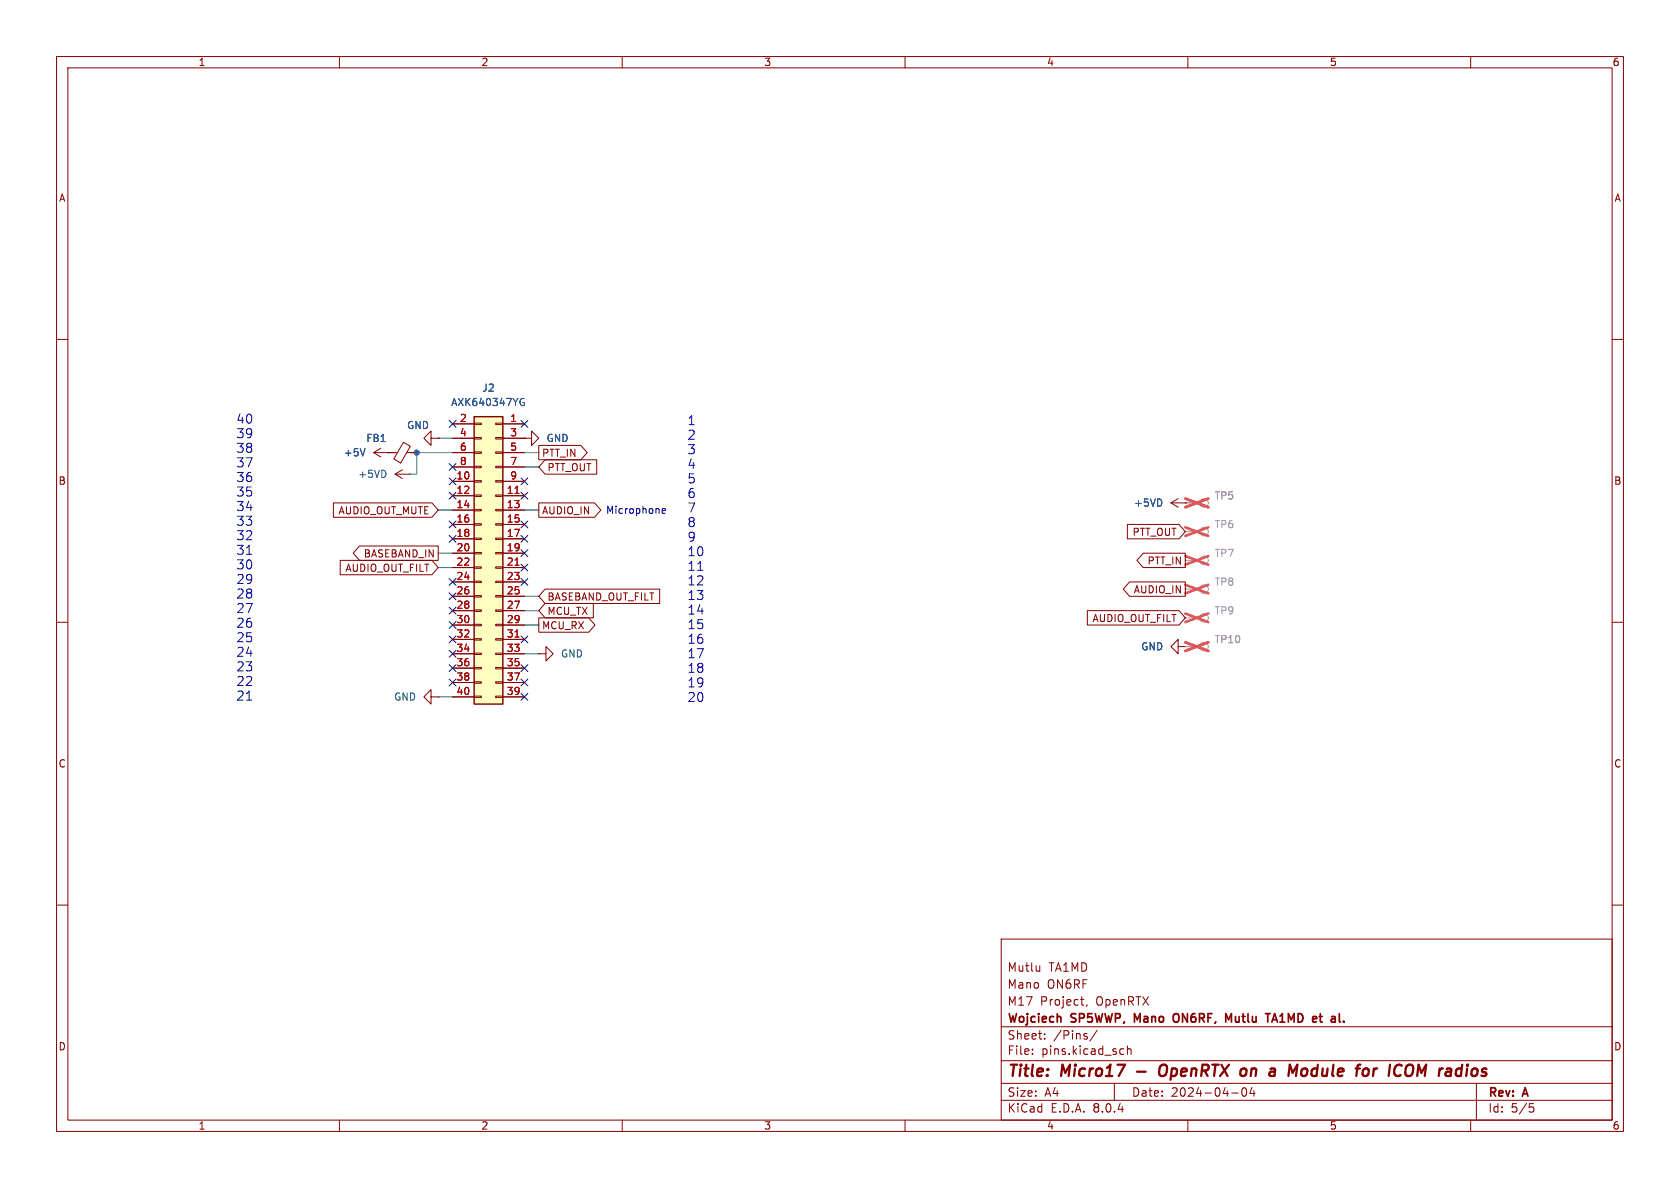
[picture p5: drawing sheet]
<svg xmlns="http://www.w3.org/2000/svg" width="297mm" height="210mm" viewBox="0 0 297 210" stroke-linecap="round" stroke-linejoin="round" font-family="sans-serif">
<g fill="none" stroke="#840000" stroke-width=".18">
<path d="M10 10h277v190h-277zM12 12h273v186h-273zM60 10v2M110 10v2M160 10v2M210 10v2M260 10v2M10 60h2M285 60h2M10 110h2M285 110h2M10 160h2"/>
<path d="M285 160h2M177 166h108v32h-108zM183.8 170.7v1M183.8 171.6l-.2 .1M191 176.7h.6M191.5 177.7h.1M192.2 177.6l-.2 .3M60 198v2M110 198v2M160 198v2M177 194.5h108M177 191.5h108"/>
<path d="M177 187.5h108M177 181.5h108M182.5 186.3v.1M182.5 185.5v.1M184.7 183.6v.1M184.7 182.8v.1M192.2 183.3v.3M194 182.1l-1.3 2M197 191.5v3M198.2 185.4l.5 .1M198.7 186.3l-.5 .1M199.3 185.5l.2-.1 .4 .1 .1 .9"/>
<path d="M199.3 184.9v1.5M210 198v2M217.7 193.2h1.2M219.7 192.4a.81 .81 0 0 0 .3 1.4l.2-.1 .2-.5-.2-.8M221.3 192.2l-.3 1.1h.9M221.7 192.8v1M260 198v2M261 191.5v6.5M270.4 195.1h.7M270.5 195.7h.4l.3 .3-.2 .5-.5 .1"/>
</g>
<path d="M201 189.4h1.5M205.9 188.2a.77 .77 0 0 0-.9 .7l-.1 .6 .1 .4 .1 .2a.71 .71 0 0 0 1-.2M227.8 190.2l.2-2 .5 1.4 .9-1.4-.3 2M230.3 189a.5 .5 0 0 1 .8 .3v.5a.6 .6 0 0 1-.9 .3M242.9 188.9l-.2 1.3M243.5 188.9l-.4 .1-.3 .3M249.5 188.2l.1 .1a1.41 1.41 0 0 1-.2 1.8" fill="none" stroke="#840000" stroke-width=".4"/>
<path d="M208.2 179.3a.5 .5 0 0 0-.5-.1 .5 .5 0 0 0-.3 .5v.5a.5 .5 0 0 0 .3 .4 .5 .5 0 0 0 .5 0M216.7 179.2l.5 1.1 .5-1.1v1.5M201.1 180.3l-.5-1.1v1.5M224.8 180.7l.5-1.5 .5 1.5M225 180.3h.7" fill="none" stroke="#840000" stroke-width=".3"/>
<path d="M83.8 73.7h5.1v50.8h-5.1z" fill="#ffffc2"/>
<g fill="none" stroke="#840000" stroke-width=".18">
<path d="M67.3 79.2l-1.3 .8M71.3 78.2l1.2 .7-1.7 2.9-1.2-.7zM76.2 77.5v-1.3l-1.3 1.3 1.3 1.2v-1.2h1.3M77.5 77.5h.1M80 74.9h3.8M80 77.5h3.8M83.8 79.9h1.3v.2h-1.3zM83.8 77.3h1.3v.3h-1.3zM83.8 74.8h1.3v.3h-1.3zM87.6 79.9h1.3v.2h-1.3zM87.6 77.3h1.3v.3h-1.3zM87.6 74.8h1.3v.3h-1.3z"/>
<path d="M88.9 74.9h3.8M88.9 77.5h3.8M92.7 77.5h1.3v-1.3l1.2 1.3-1.2 1.2v-1.2M92.7 77.5h.1M95.2 78.7h7.5l1.1 1.3-1.1 1.3h-7.5zM58.9 88.9h17.5l1.1 1.3-1.1 1.2h-17.5zM60.1 99.1h16.3l1.1 1.2-1.1 1.3h-16.3zM63.6 96.5h13.9v2.6h-13.9l-1.2-1.3zM66 80h4.2M66 80l1.3 .8M68.6 80h.1M69.8 83.8l1.3 .8"/>
<path d="M69.8 83.8h2.6M71.1 83.1l-1.3 .7M71.9 80h1.8M72.4 83.8h.1M80 85.1h3.8M80 87.6h3.8M80 90.2h3.8M80 92.7h3.8M80 95.3h3.8M80 97.8h3.8M80 80h3.8M80 82.6h3.8"/>
<path d="M83.8 97.7h1.3v.2h-1.3zM83.8 95.1h1.3v.3h-1.3zM83.8 92.6h1.3v.2h-1.3zM83.8 90h1.3v.3h-1.3zM83.8 87.5h1.3v.3h-1.3zM83.8 85h1.3v.2h-1.3zM83.8 82.4h1.3v.3h-1.3zM87.6 97.7h1.3v.2h-1.3zM87.6 95.1h1.3v.3h-1.3zM87.6 92.6h1.3v.2h-1.3zM87.6 90h1.3v.3h-1.3zM87.6 87.5h1.3v.3h-1.3z"/>
<path d="M87.6 85h1.3v.2h-1.3zM87.6 82.4h1.3v.3h-1.3zM88.9 85.1h3.8M88.9 87.6h3.8M88.9 90.2h3.8M88.9 92.7h3.8M88.9 95.3h3.8M88.9 97.8h3.8M88.9 80h3.8M88.9 82.6h3.8M95.2 88.9h9.9l1.1 1.3-1.1 1.2h-9.9zM96.4 81.3h9.1v2.5h-9.1l-1.2-1.2z"/>
<path d="M199.3 92.7h9.1l1.1 1.3-1.1 1.3h-9.1zM202.1 97.8h7.4v2.5h-7.4l-1.1-1.2zM207 88.9l1.3 .8M207 88.9h2.5M208.3 88.1l-1.3 .8M209.5 88.9h.1M80 100.3h3.8M80 102.9h3.8M80 105.4h3.8M80 108h3.8M80 110.5h3.8M80 113h3.8"/>
<path d="M80 115.6h3.8M80 118.1h3.8M83.8 118h1.3v.2h-1.3zM83.8 115.4h1.3v.3h-1.3zM83.8 112.9h1.3v.3h-1.3zM83.8 110.4h1.3v.2h-1.3zM83.8 107.8h1.3v.3h-1.3zM83.8 105.3h1.3v.2h-1.3zM83.8 102.7h1.3v.3h-1.3zM83.8 100.2h1.3v.3h-1.3zM87.6 118h1.3v.2h-1.3zM87.6 115.4h1.3v.3h-1.3z"/>
<path d="M87.6 112.9h1.3v.3h-1.3zM87.6 110.4h1.3v.2h-1.3zM87.6 107.8h1.3v.3h-1.3zM87.6 105.3h1.3v.2h-1.3zM87.6 102.7h1.3v.3h-1.3zM87.6 100.2h1.3v.3h-1.3zM88.9 100.3h3.8M88.9 102.9h3.8M88.9 105.4h3.8M88.9 108h3.8M88.9 110.5h3.8M88.9 113h3.8"/>
<path d="M88.9 115.6h3.8M88.9 118.1h3.8M95.2 115.6h1.3v-1.3l1.3 1.3-1.3 1.2v-1.2M95.2 115.6h.1M95.2 109.2h8.9l1.1 1.3-1.1 1.3h-8.9zM96.4 104.1h20.2v2.6h-20.2l-1.2-1.3zM96.4 106.7h8.5v2.5h-8.5l-1.2-1.2zM192.2 107.9h16.2l1.1 1.3-1.1 1.3h-16.2zM199.7 102.9h9.8v2.5h-9.8l-1.1-1.3zM208.3 114.3v-1.3l-1.3 1.3 1.3 1.3v-1.3h1.2M209.5 114.3h.1M76.2 123.2v-1.3l-1.3 1.3 1.3 1.3v-1.3h1.3"/>
<path d="M77.5 123.2h.1M80 120.7h3.8M80 123.2h3.8M83.8 123.1h1.3v.2h-1.3zM83.8 120.5h1.3v.3h-1.3zM87.6 123.1h1.3v.2h-1.3zM87.6 120.5h1.3v.3h-1.3zM88.9 120.7h3.8M88.9 123.2h3.8"/>
</g>
<path d="M83.8 73.7h5.1v50.8h-5.1z" fill="none" stroke="#840000" stroke-width=".25"/>
<path d="M91 87.2h.8M91 99.9h.8M91 112.6h.8" fill="none" stroke="#a90000" stroke-width=".18"/>
<path d="M64.5 79.3l-.4 1.3M92.5 71.2h.2l-.1 .4-.3 .1-.3-.2M92.6 70.5l-.3-.1-.3 .2" fill="none" stroke="#006464" stroke-width=".18"/>
<g fill="none" stroke="#a1a1a1" stroke-width=".18">
<path d="M209.5 88.9h2.6M209.5 94h2.6M209.5 99.1h2.6M209.5 109.2h2.6M209.5 114.3h2.6M209.5 104.1h2.6"/>
<circle cx="212.9" cy="94" r=".76"/>
<circle cx="212.9" cy="99.1" r=".76"/>
<circle cx="212.9" cy="88.9" r=".76"/>
<circle cx="212.9" cy="109.2" r=".76"/>
<circle cx="212.9" cy="114.3" r=".76"/>
<circle cx="212.9" cy="104.1" r=".76"/>
</g>
<path d="M209.5 88.1l4.1 1.6M209.5 93.2l4.1 1.5M209.5 98.3l4.1 1.5M213.6 88.1l-4.1 1.6M213.6 93.2l-4.1 1.5M213.6 98.3l-4.1 1.5M209.5 108.5l4.1 1.5M209.5 113.5l4.1 1.6M209.5 103.4l4.1 1.5M213.6 108.5l-4.1 1.5M213.6 113.5l-4.1 1.6M213.6 103.4l-4.1 1.5" fill="none" stroke="#e65255" stroke-width=".46"/>
<path d="M43.6 98h.9M117.1 90.3l.6-.1-.1-.2-.4-.1-.1 .2v.6h.5M123.3 100.8h1M43.6 123.8h.9" fill="none" stroke="#0000c2" stroke-width=".18"/>
<g fill="none" stroke="#009600" stroke-width=".18">
<path d="M77.5 77.5h2.5M77.5 97.8h2.5M77.5 90.2h2.5M80 80h-6.3v3.8h-1.3M92.7 80h2.5M92.7 90.2h2.5M92.7 82.6h2.5M77.5 100.3h2.5M92.7 110.5h2.5M92.7 108h2.5M92.7 115.6h2.5M92.7 105.4h2.5"/>
<path d="M77.5 123.2h2.5"/>
</g>
<g fill="none" stroke="#000084" stroke-width=".18">
<path d="M79.4 74.3l1.2 1.2M80.6 74.3l-1.2 1.2M92.1 74.3l1.2 1.2M93.3 74.3l-1.2 1.2M79.4 87l1.2 1.2M79.4 84.5l1.2 1.2M79.4 81.9l1.2 1.3M79.4 94.6l1.2 1.3M79.4 92.1l1.2 1.2M80.6 87l-1.2 1.2M80.6 84.5l-1.2 1.2M80.6 81.9l-1.2 1.3"/>
<path d="M80.6 94.6l-1.2 1.3M80.6 92.1l-1.2 1.2M92.1 97.2l1.2 1.2M92.1 92.1l1.2 1.2M92.1 84.5l1.2 1.2M92.1 99.7l1.2 1.2M92.1 87l1.2 1.2M92.1 94.6l1.2 1.3M93.3 97.2l-1.2 1.2M93.3 99.7l-1.2 1.2M93.3 94.6l-1.2 1.3M93.3 92.1l-1.2 1.2"/>
<path d="M93.3 84.5l-1.2 1.2M93.3 87l-1.2 1.2M79.4 109.9l1.2 1.2M79.4 115l1.2 1.2M79.4 117.5l1.2 1.2M79.4 104.8l1.2 1.2M79.4 112.4l1.2 1.2M79.4 107.3l1.2 1.3M79.4 102.3l1.2 1.2M80.6 109.9l-1.2 1.2M80.6 115l-1.2 1.2M80.6 117.5l-1.2 1.2"/>
<path d="M80.6 112.4l-1.2 1.2M80.6 107.3l-1.2 1.3M80.6 102.3l-1.2 1.2M80.6 104.8l-1.2 1.2M92.1 112.4l1.2 1.2M92.1 117.5l1.2 1.2M92.1 102.3l1.2 1.2M93.3 112.4l-1.2 1.2M93.3 102.3l-1.2 1.2M93.3 117.5l-1.2 1.2M79.4 120l1.2 1.3M80.6 120l-1.2 1.3"/>
<path d="M92.1 122.6l1.2 1.2M92.1 120l1.2 1.3M93.3 122.6l-1.2 1.2M93.3 120l-1.2 1.3"/>
</g>
<circle cx="73.7" cy="80" r=".46" fill="#009600" stroke="#009600" stroke-width=".18"/>
<g font-size="2.8" fill="#840000">
<text x="178" y="190.9">Title:</text>
<text x="187.7" y="190.9">Micro17</text>
<text x="206.6" y="190.9">OpenRTX</text>
<text x="221.8" y="190.9">on</text>
<text x="227.7" y="190.9">a</text>
<text x="231.8" y="190.9">Module</text>
<text x="244.6" y="190.9">for</text>
<text x="251.2" y="190.9">ICOM</text>
<text x="260.8" y="190.9">radios</text>
</g>
<g font-size="2.2" fill="#0000c2">
<text x="41.7" y="75">40</text>
<text x="41.7" y="77.6">39</text>
<text x="121.4" y="75.3">1</text>
<text x="121.4" y="77.8">2</text>
<text x="41.7" y="80.2">38</text>
<text x="41.7" y="82.7">37</text>
<text x="121.4" y="80.4">3</text>
<text x="121.4" y="83">4</text>
<text x="41.7" y="85.3">36</text>
<text x="41.7" y="87.9">35</text>
<text x="121.4" y="85.6">5</text>
<text x="121.4" y="88.1">6</text>
<text x="41.7" y="90.5">34</text>
<text x="41.7" y="93">33</text>
<text x="41.7" y="95.6">32</text>
<text x="121.4" y="90.7">7</text>
<text x="121.4" y="93.3">8</text>
<text x="121.4" y="95.9">9</text>
<text x="41.7" y="98.2">31</text>
<text x="41.7" y="100.8">30</text>
<text x="121.4" y="98.5">10</text>
<text x="121.4" y="101">11</text>
<text x="41.7" y="103.3">29</text>
<text x="41.7" y="105.9">28</text>
<text x="121.4" y="103.6">12</text>
<text x="121.4" y="106.2">13</text>
<text x="41.7" y="108.5">27</text>
<text x="41.7" y="111.1">26</text>
<text x="41.7" y="113.7">25</text>
<text x="121.4" y="108.8">14</text>
<text x="121.4" y="111.3">15</text>
<text x="121.4" y="113.9">16</text>
<text x="41.7" y="116.2">24</text>
<text x="41.7" y="118.8">23</text>
<text x="121.4" y="116.5">17</text>
<text x="121.4" y="119.1">18</text>
<text x="41.7" y="121.4">22</text>
<text x="41.7" y="124">21</text>
<text x="121.4" y="121.6">19</text>
<text x="121.4" y="124.2">20</text>
</g>
<g font-size="2.1" fill="#840000">
<text x="178" y="172">Mutlu</text>
<text x="185.4" y="172">TA1MD</text>
<text x="178" y="178">M17</text>
<text x="178" y="175">Mano</text>
<text x="183.9" y="178">Project,</text>
<text x="185.1" y="175">ON6RF</text>
<text x="193.8" y="178">OpenRTX</text>
<text x="178" y="184">Sheet:</text>
<text x="178" y="181.2">Wojciech</text>
<text x="186.2" y="184">/Pins/</text>
<text x="189.5" y="181.2">SP5WWP,</text>
<text x="201.2" y="181.2">Mano</text>
<text x="208.7" y="181.2">ON6RF,</text>
<text x="218.5" y="181.2">Mutlu</text>
<text x="226.4" y="181.2">TA1MD</text>
<text x="235.2" y="181.2">et</text>
<text x="178" y="186.7">File:</text>
<text x="184.1" y="186.7">pins.kicad_sch</text>
<text x="178" y="196.9">KiCad</text>
<text x="178" y="194.1">Size:</text>
<text x="184.7" y="194.1">A4</text>
<text x="185.7" y="196.9">E.D.A.</text>
<text x="193.3" y="196.9">8.0.4</text>
<text x="200" y="194.1">Date:</text>
<text x="207" y="194.1">2024-04-04</text>
<text x="263" y="194.3">Rev:</text>
<text x="263" y="196.9">Id:</text>
<text x="267.1" y="196.9">5/5</text>
<text x="269.4" y="194.3">A</text>
</g>
<g font-size="1.8" fill="#840000">
<text x="35" y="11.9">1</text>
<text x="85" y="11.9">2</text>
<text x="135" y="11.9">3</text>
<text x="185" y="11.9">4</text>
<text x="235" y="11.9">5</text>
<text x="285" y="11.9">6</text>
<text x="10.3" y="35.9">A</text>
<text x="285.3" y="35.9">A</text>
<text x="95.7" y="81">PTT_IN</text>
<text x="96.7" y="83.5">PTT_OUT</text>
<text x="10.3" y="85.9">B</text>
<text x="285.3" y="85.9">B</text>
<text x="59.8" y="91.1">AUDIO_OUT_MUTE</text>
<text x="95.7" y="91.1">AUDIO_IN</text>
<text x="200.1" y="94.9">PTT_OUT</text>
<text x="61" y="101.3">AUDIO_OUT_FILT</text>
<text x="64.2" y="98.7">BASEBAND_IN</text>
<text x="202.8" y="100">PTT_IN</text>
<text x="96.7" y="106.4">BASEBAND_OUT_FILT</text>
<text x="200.3" y="105.1">AUDIO_IN</text>
<text x="95.7" y="111.4">MCU_RX</text>
<text x="96.7" y="108.9">MCU_TX</text>
<text x="193" y="110.2">AUDIO_OUT_FILT</text>
<text x="10.3" y="135.9">C</text>
<text x="285.3" y="135.9">C</text>
<text x="10.3" y="185.9">D</text>
<text x="285.3" y="185.9">D</text>
<text x="35" y="199.9">1</text>
<text x="85" y="199.9">2</text>
<text x="135" y="199.9">3</text>
<text x="185" y="199.9">4</text>
<text x="235" y="199.9">5</text>
<text x="285" y="199.9">6</text>
</g>
<g font-size="1.8" fill="#006464">
<text x="79.7" y="72">AXK640347YG</text>
<text x="85.2" y="69.4">J2</text>
<text x="71.9" y="76">GND</text>
<text x="60.7" y="80.9">+5V</text>
<text x="64.7" y="78.3">FB1</text>
<text x="96.5" y="78.3">GND</text>
<text x="63.2" y="84.7">+5VD</text>
<text x="200.4" y="89.8">+5VD</text>
<text x="99.1" y="116.4">GND</text>
<text x="201.7" y="115.2">GND</text>
<text x="69.6" y="124.1">GND</text>
</g>
<g font-size="1.8" fill="#a90000">
<text x="81.2" y="74.7">2</text>
<text x="81.2" y="77.2">4</text>
<text x="90.1" y="74.7">1</text>
<text x="90.1" y="77.2">3</text>
<text x="81.2" y="79.8">6</text>
<text x="81.2" y="82.3">8</text>
<text x="90.1" y="79.8">5</text>
<text x="90.1" y="82.3">7</text>
<text x="80.6" y="84.8">10</text>
<text x="80.6" y="87.4">12</text>
<text x="80.6" y="89.9">14</text>
<text x="89.5" y="87.4">11</text>
<text x="89.5" y="89.9">13</text>
<text x="90.1" y="84.8">9</text>
<text x="80.6" y="92.5">16</text>
<text x="80.6" y="95">18</text>
<text x="89.5" y="92.5">15</text>
<text x="89.5" y="95">17</text>
<text x="80.6" y="97.5">20</text>
<text x="80.6" y="100.1">22</text>
<text x="89.5" y="97.5">19</text>
<text x="89.5" y="100.1">21</text>
<text x="80.6" y="102.6">24</text>
<text x="80.6" y="105.2">26</text>
<text x="80.6" y="107.7">28</text>
<text x="89.5" y="102.6">23</text>
<text x="89.5" y="105.2">25</text>
<text x="89.5" y="107.7">27</text>
<text x="80.6" y="110.2">30</text>
<text x="80.6" y="112.8">32</text>
<text x="89.5" y="110.2">29</text>
<text x="89.5" y="112.8">31</text>
<text x="80.6" y="115.3">34</text>
<text x="80.6" y="117.9">36</text>
<text x="89.5" y="115.3">33</text>
<text x="89.5" y="117.9">35</text>
<text x="80.6" y="120.4">38</text>
<text x="80.6" y="122.9">40</text>
<text x="89.5" y="120.4">37</text>
<text x="89.5" y="122.9">39</text>
</g>
<g font-size="1.8" fill="#989898">
<text x="214.6" y="88.5">TP5</text>
<text x="214.6" y="93.6">TP6</text>
<text x="214.6" y="98.7">TP7</text>
<text x="214.6" y="103.7">TP8</text>
<text x="214.6" y="108.8">TP9</text>
<text x="214.6" y="113.9">TP10</text>
</g>
<text font-size="1.8" fill="#0000c2" x="107" y="91">Microphone</text>
</svg>
